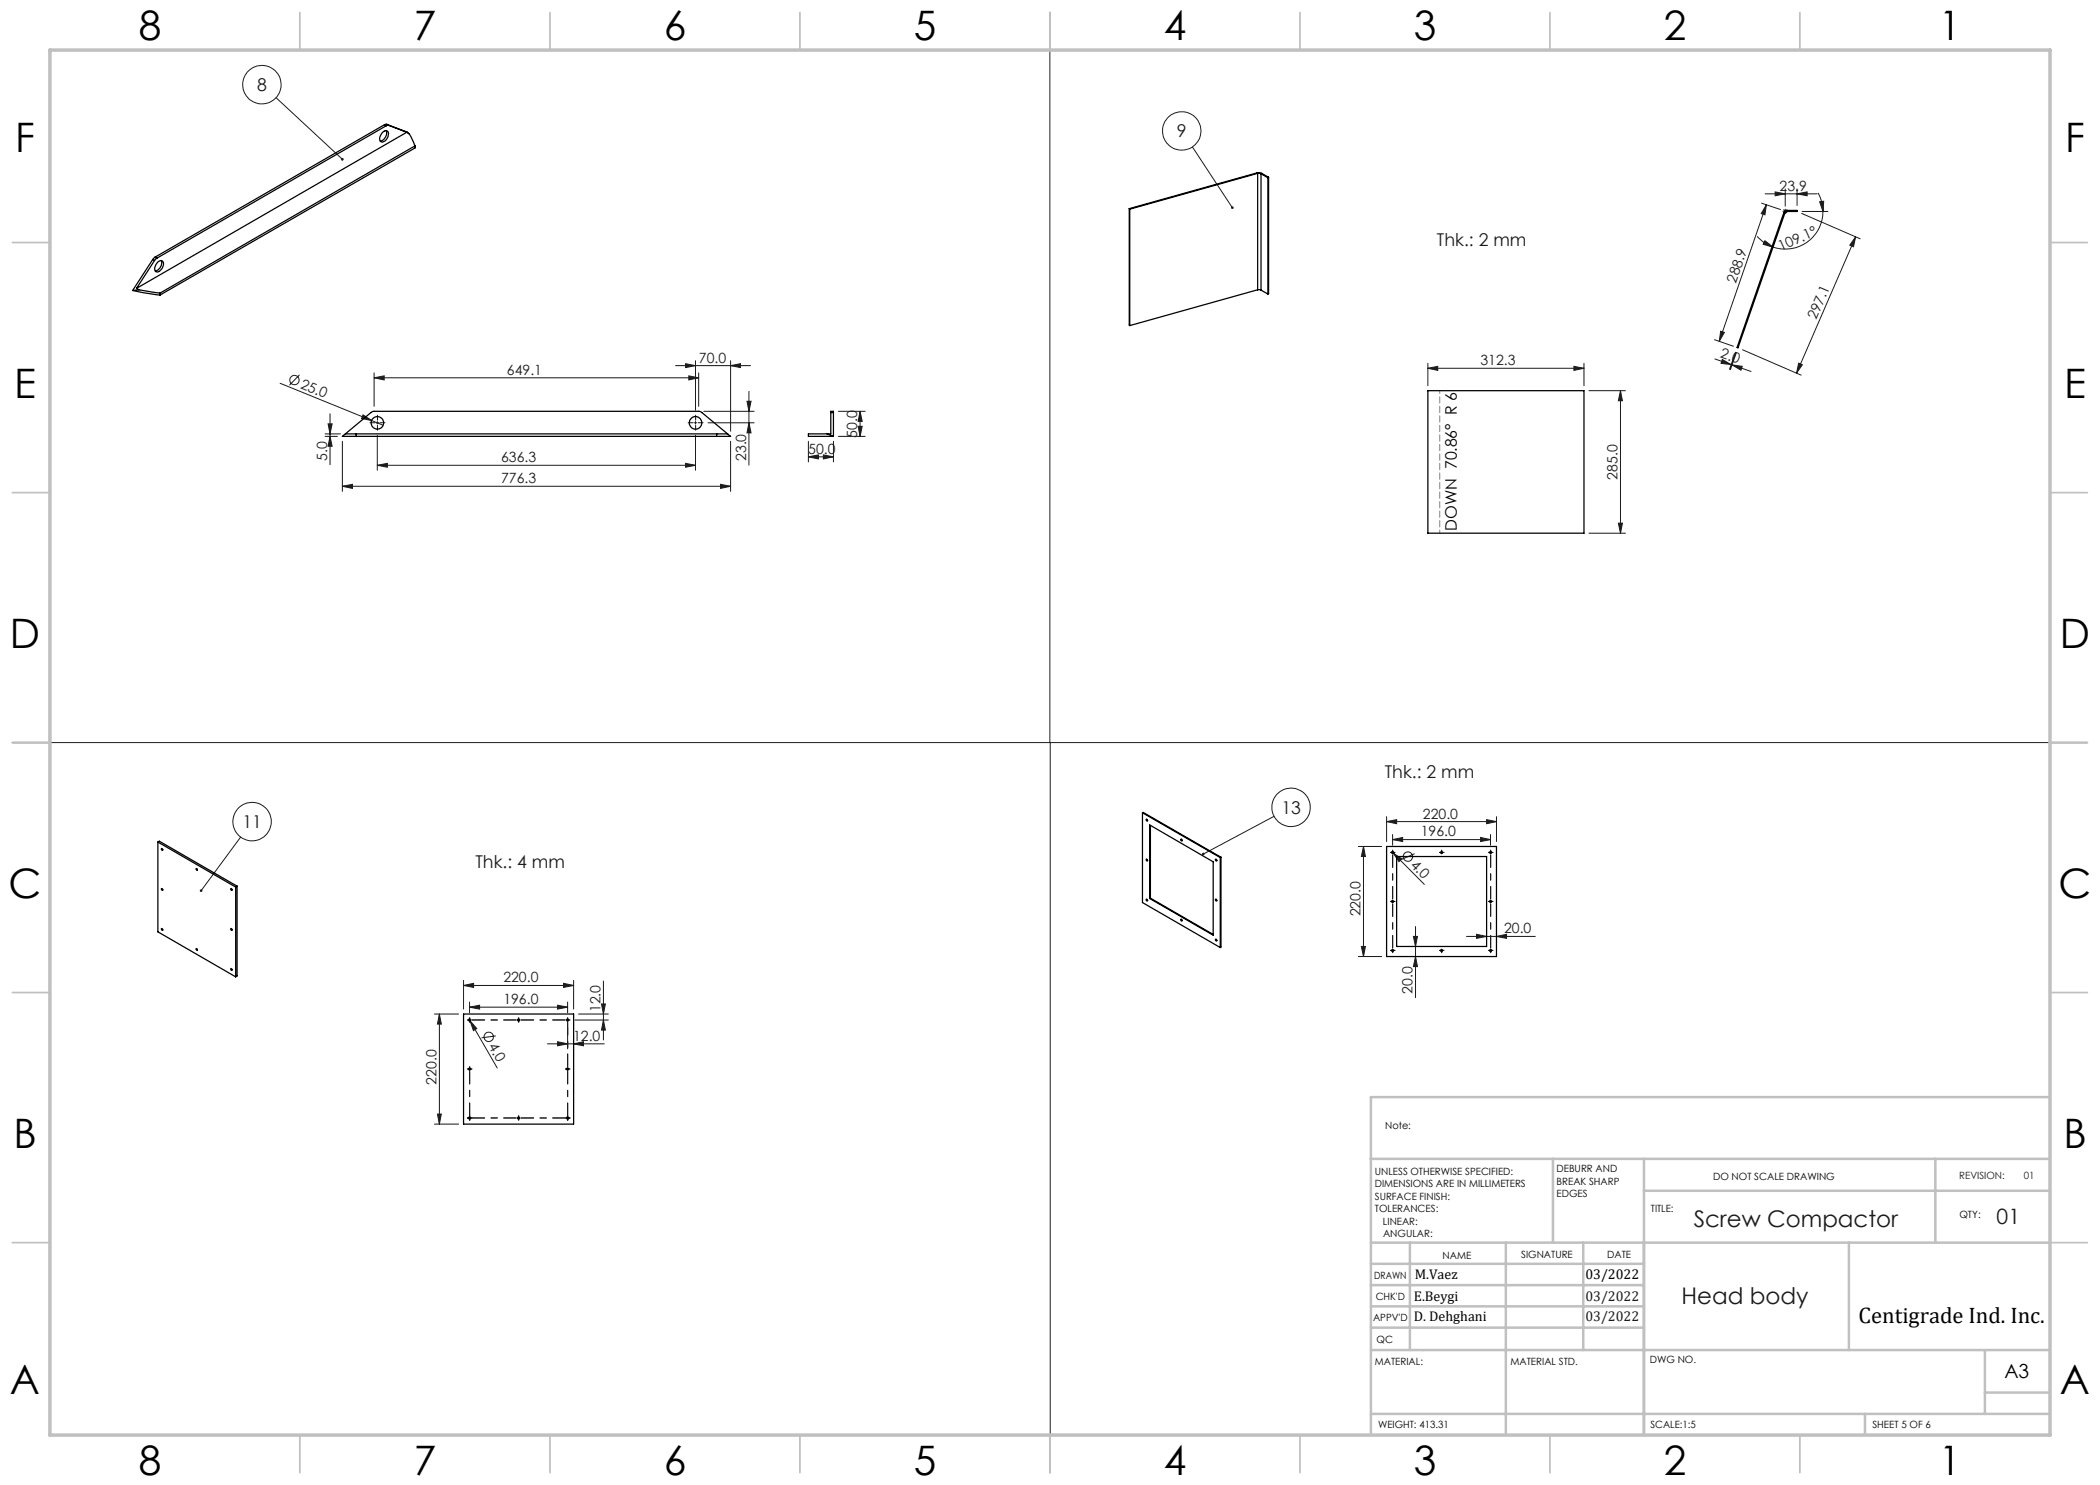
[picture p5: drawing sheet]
<svg xmlns="http://www.w3.org/2000/svg" width="420mm" height="297mm" viewBox="0 0 420 297" stroke-linecap="round" stroke-linejoin="round" font-family="sans-serif">
<g fill="none" stroke="#191924" stroke-width=".2">
<path d="M55.2 19.5l13.3 12.4M210 10v138.5M238.5 29.4l8 12.1M353 38.8h10.4M355 38.4l2 .4-2 .4zM357 37.8v3.4M359.4 38.8l2-.4v.8zM359.4 37.8v3.3M363.6 38.6a7.7 7.7 0 0 1 1 3.7M351.4 47.3a7.4 7.4 0 0 0 3.2 2.1M352.3 40.6l3.8 1.3M353 48.2l1.6 1.2-2-.5z"/>
<path d="M353.3 41l-.3 2-.8-.3zM353.3 41l-9.4 27.3M356.5 42.3h1M356.7 41.9l.7 .7M357 41.8v1M357.4 41.9l-.7 .7M360.3 42.7l11.7 5.1M360.4 42.3h5.2M363.9 40.4l.8-.2-.1 2.1zM364.6 42.3a7.5 7.5 0 0 1-10 7.1M371.1 47.4l-.4 2-.7-.4zM371.1 47.4l-11.8 27.2"/>
<path d="M56 76.7l18.3 7.4M59.9 75l-2 2M74.8 75.6l2-.4v.8zM74.8 74.6v6.7M74.8 75.6h64.9M135.1 73.1h15M137.1 72.7l2 .4-2 .4zM137.8 75.2l1.9 .4-1.9 .4zM139.1 72.1v10M139.7 74.6v6.7M146.1 73.1l2-.4v.8zM146.1 72.1v14.2"/>
<path d="M149.8 78.3v14.7M285.6 73.7l1.9-.4v.8zM285.6 72.7v4.4M285.6 73.7h31.2M314.8 73.3l2 .4-2 .4zM316.8 72.7v4.4M317.8 78.1h7.3M324.1 78.1v28.5M324.1 78.1l.4 2h-.8zM342.9 67.9l3.8 1.3M343 71.8l3.2 1.1M344.1 66.2l.8 .3-1 1.8z"/>
<path d="M344.5 71.9l1.7 1-2-.2zM346.2 72.9l.2 .1M346.4 73l2 .3-.2 .7zM346.4 73l3.8 1.3M347.1 70.4l-1.2 3.5M347.3 70.5l-1.2 3.4M348.5 70l11.7 5M359.7 72.6l.8 .4-1.2 1.6zM65 87.3h2.5M65 86.8h3.1M65.6 84.8h.8l-.4 2zM66 82.8v10.2"/>
<path d="M66 87.3l.4 1.9h-.8zM68.5 97.3l2-.4v.8zM68.5 88.3v10M68.5 97.3h77.6M72.6 83l1.7 1.1-2-.4zM74.3 84.1l2.3 1M75.2 84.6h.5M75.5 84.3v.5M75.5 93.1l2-.4v.7zM75.5 87.1v6.9M75.5 93.1h63.6M137.1 92.7l2 .4-2 .3z"/>
<path d="M138.9 84.6h.4M139.1 84.3v.5M139.1 87.1v6.9M140.8 82.3h10M141.6 84.6h9.2M144.1 96.9l2 .4-2 .4zM146.1 88.3v10M149.4 80.3h.8l-.4 2zM149.8 84.6l.4 2h-.8zM161.7 91.4l2-.4v.8zM161.7 88.3v4.1M161.7 91.4h5"/>
<path d="M164.7 91l2 .4-2 .4zM166.7 88.3v4.1M167.7 82.3h5.3M167.7 87.3h5.3M171.6 85.3h.8l-.4 2zM172 82.3v5M172 82.3l.4 2h-.8zM317.8 106.6h7.3M323.7 104.6h.8l-.4 2zM10 148.5h400M210 148.5v138.3M48.1 167.4l-7.9 10.7"/>
<path d="M254.8 163.3l-14.1 7.5M271.7 169.3h4.6M272.7 169.3v22M272.7 169.3l.4 2h-.8zM277.3 164.3l2-.4v.8zM277.3 163.3v5M277.3 164.3h22M278.4 170.4l.3 .2M278.5 167.9l2-.4v.8zM278.5 166.9v2.1M278.5 167.9h19.6M278.7 170.6l1.7 1.2-.6 .5z"/>
<path d="M278.7 170.6l6.2 6.3M282.9 170.7l-2.7 1.2M296.1 167.5l2 .4-2 .4zM297.3 163.9l2 .4-2 .4zM298.1 166.9v2.1M299.3 163.3v5M92.7 197.1l2-.4v.8zM92.7 196.1v5.7M92.7 197.1h22M112.7 196.7l2 .4-2 .4zM114.7 196.1v5.7M120.7 196.2v11.8"/>
<path d="M271.7 191.3h4.6M272.3 189.3h.8l-.4 2zM278.3 180.3h.5M278.5 180.1v.4M282.7 187.3h.8l-.4 2zM283.1 185.3v14.2M283.1 191.3l.4 2h-.8zM288.1 190.1h.5M288.3 189.9v.5M293.3 187.3h13.8M295.3 186.9l2 .4-2 .4zM297.9 180.3h.5"/>
<path d="M298.1 180.1v.4M299.3 187.3l2-.4v.8zM86.9 202.8h4.8M87.9 202.8v22M87.9 202.8l.4 2h-.8zM93.7 213.8h.5M93.8 203.8l.2 .4M93.9 201.4l2-.4v.8zM93.9 200.4v2.2M93.9 213.6v.5M93.9 201.4h19.6M94 204.2l1.4 1.5-.7 .4z"/>
<path d="M94 204.2l5.4 9.4M99.2 207.2l-2.9 .4M103.5 204h.5M103.7 203.8v.5M109.5 208.8h11.4M111.5 201l2 .4-2 .4zM111.5 208.3l2 .5-2 .4zM113.5 200.4v2.2M113.5 205.5v4.3M114.7 208.8l2-.5v.9zM115 204h6.7M115.7 202.8h6"/>
<path d="M120.3 200.8h.8l-.4 2zM120.7 204l.4 2h-.8zM86.9 224.8h4.8M87.5 222.8h.8l-.4 2zM103.5 223.6h.5M103.7 223.4v.5"/>
<circle cx="52.4" cy="16.9" r="3.8"/>
<circle cx="236.4" cy="26.2" r="3.8"/>
<circle cx="58.9" cy="76" r=".94"/>
<circle cx="50.4" cy="164.3" r="3.8"/>
<circle cx="258.2" cy="161.5" r="3.8"/>
<circle cx="281.6" cy="171.3" r=".94"/>
<circle cx="97.7" cy="207.4" r=".95"/>
</g>
<g fill="none" stroke="#191924" stroke-width=".2" stroke-dasharray="15.2 1.3 1.3 1.3">
<path d="M75 84.5h-1M75.5 84v-1M75.5 85v1M76 84.5h1M138.6 84.5h-1M139.1 84v-1M139.1 85v1M139.6 84.5h1M278.3 170.5h-.2M278.5 170.5v-.3M278.5 170.5h-.2M278.5 170.5v.2"/>
<path d="M278.5 170.5h.3M278.5 170.2v-.2M278.8 170.5h.2M288.1 170.5h-.2M288.3 170.5v-.3M288.3 170.5h-.2M288.3 170.5v.2M288.3 170.5h.3M288.3 170.2v-.2M288.6 170.5h.2M297.9 170.5h-.2M298.1 170.5v-.3"/>
<path d="M298.1 170.5h-.2M298.1 170.5v.2M298.1 170.5h.3M298.1 170.2v-.2M298.4 170.5h.2M278.3 180.3h-.2M278.3 190.1h-.2M278.5 190.1v-.3M278.5 190.1h-.2M278.5 190.1v.2M278.5 190.1h.3M278.5 190.3v.2"/>
<path d="M278.8 180.3h.2M278.8 190.1h.2M288.1 190.1h-.2M288.3 190.3v.2M288.6 190.1h.2M297.9 180.3h-.2M297.9 190.1h-.2M298.1 190.1v-.3M298.1 190.1h-.2M298.1 190.1v.2M298.1 190.1h.3M298.1 190.3v.2"/>
<path d="M298.4 180.3h.2M298.4 190.1h.2M93.7 213.8h-.2M93.7 204h-.2M93.9 213.5v-.2M93.9 204v-.3M93.9 204h-.2M93.9 204v.2M93.9 204h.3M93.9 203.7v-.2M93.9 204.2v.2M94.2 213.8h.2"/>
<path d="M103.7 203.7v-.2M103.7 204.2v.2M113.3 213.8h-.2M113.5 204v-.3M113.5 204h-.2M113.5 204v.2M113.5 204h.3M113.5 203.7v-.2M113.5 213.8v-.3M113.5 213.8h-.2M113.5 213.8v.2M113.5 213.8h.3"/>
<path d="M113.8 204h.2M113.8 213.8h.2M93.7 223.6h-.2M93.9 223.6v-.3M93.9 223.6h-.2M93.9 223.6v.2M93.9 223.6h.3M93.9 223.8v.2M93.9 223.3v-.2M94.2 223.6h.2M103.7 223.3v-.2M103.7 223.8v.2"/>
<path d="M113.3 223.6h-.2M113.5 223.6v-.3M113.5 223.6h-.2M113.5 223.6v.2M113.5 223.6h.3M113.5 223.3v-.2M113.5 223.8v.2M113.8 223.6h.2"/>
</g>
<path d="M278.5 179.8v-8.8M298.1 179.8v-8.8M278.5 189.6v-8.8M298.1 189.6v-8.8M94.4 204h8.8M104.2 204h8.8M113.5 213.3v-8.8M93.9 223.1v-8.8M94.4 223.6h8.8M104.2 223.6h8.8M113.5 223.1v-8.8" fill="none" stroke="#191924" stroke-width=".2" stroke-dasharray="15.2 1.3 1.3 1.3" stroke-dashoffset="12.7"/>
<path d="M287.9 106.6v-28.5" fill="none" stroke="#808080" stroke-width=".2" stroke-dasharray="1.3 .6" stroke-dashoffset=".7"/>
<g fill="none" stroke="#c0c0c0" stroke-width=".35">
<path d="M60 2.5v7.5M110 2.5v7.5M160 2.5v7.5M210 2.5v7.5M260 2.5v7.5M310 2.5v7.5M360 2.5v7.5M2.5 48.5h7.5M410 48.5h7.5M2.5 98.5h7.5M410 98.5h7.5M2.5 148.5h7.5"/>
<path d="M410 148.5h7.5M2.5 198.5h7.5M410 198.5h7.5M2.5 248.5h7.5M410 248.5h7.5M60 287v7.5M110 287v7.5M160 287v7.5M210 287v7.5M260 287v7.5M310 287v7.5M360 287v7.5"/>
</g>
<g fill="none" stroke="#c0c0c0" stroke-width=".5">
<path d="M410 219.4h-135.8v67.4M274.2 231.8h135.8M310.6 231.8v16.7M328.8 231.8v55.2M328.8 238.2h81.2M387.1 231.8v16.7M274.2 248.5h135.8M274.2 257h54.6M274.2 252.8h54.6M282 248.5v21.5M301.2 248.5v38.3M316.7 248.5v21.5"/>
<path d="M369.8 248.5v21.5M274.2 265.5h54.6M274.2 261.3h54.6M274.2 270h135.8M397 270v12.8M397 278.5h13M274.2 282.8h135.8M373 282.8v4.2"/>
</g>
<path d="M10 10h400v277h-400z" fill="none" stroke="#c0c0c0" stroke-width=".7"/>
<g fill="#191924">
<path d="M72.6 83l1.7 1.1-2-.4z"/>
<path d="M94 204.2l1.4 1.5-.7 .4z"/>
<path d="M278.7 170.6l1.7 1.2-.6 .5z"/>
<path d="M246.3 41.3l-.1 .2a.27 .27 0 0 0 .1 .3 .27 .27 0 0 0 .3 0l-.1-.3 .1 .3a.28 .28 0 0 0 .1-.4 .28 .28 0 0 0-.4-.1zM40.1 177.9l-.1 .4 .1 .1 .1-.3-.1 .3a.27 .27 0 0 0 .4-.3 .27 .27 0 0 0-.4-.2zM240.5 170.6l-.1 .3 .3-.1-.3 .1a.26 .26 0 0 0 .4 .1 .26 .26 0 0 0 0-.4 .26 .26 0 0 0-.3 0zM68.3 31.7a.26 .26 0 0 0 0 .3 .26 .26 0 0 0 .4 0l-.2-.1 .2 .1a.26 .26 0 0 0-.1-.3 .26 .26 0 0 0-.3 0z"/>
<path d="M355 38.4l2 .4-2 .4zM359.4 38.8l2-.4v.8z"/>
<path d="M353.3 41l-.3 2-.8-.3zM344.1 66.2l.8 .3-1 1.8z"/>
<path d="M346.4 73l2 .3-.2 .7zM344.5 71.9l1.7 1-2-.2z"/>
<path d="M314.8 73.3l2 .4-2 .4zM285.6 73.7l1.9-.4v.8zM112.7 196.7l2 .4-2 .4zM92.7 197.1l2-.4v.8zM297.3 163.9l2 .4-2 .4zM277.3 164.3l2-.4v.8z"/>
<path d="M93.9 201.4l2-.4v.8zM111.5 201l2 .4-2 .4zM111.5 208.3l2 .5-2 .4zM114.7 208.8l2-.5v.9zM278.5 167.9l2-.4v.8zM296.1 167.5l2 .4-2 .4zM295.3 186.9l2 .4-2 .4zM299.3 187.3l2-.4v.8zM68.5 97.3l2-.4v.8zM144.1 96.9l2 .4-2 .4zM74.8 75.6l2-.4v.8zM137.8 75.2l1.9 .4-1.9 .4zM75.5 93.1l2-.4v.7zM137.1 92.7l2 .4-2 .3zM137.1 72.7l2 .4-2 .4zM146.1 73.1l2-.4v.8z"/>
<path d="M353 48.2l1.6 1.2-2-.5zM363.9 40.4l.8-.2-.1 2.1z"/>
<path d="M371.1 47.4l-.4 2-.7-.4zM359.7 72.6l.8 .4-1.2 1.6z"/>
<path d="M120.7 204l.4 2h-.8zM120.3 200.8h.8l-.4 2zM149.8 84.6l.4 2h-.8zM149.4 80.3h.8l-.4 2zM171.6 85.3h.8l-.4 2zM172 82.3l.4 2h-.8z"/>
<path d="M324.1 78.1l.4 2h-.8zM323.7 104.6h.8l-.4 2zM87.9 202.8l.4 2h-.8zM87.5 222.8h.8l-.4 2zM272.7 169.3l.4 2h-.8zM272.3 189.3h.8l-.4 2zM282.7 187.3h.8l-.4 2zM283.1 191.3l.4 2h-.8zM65.6 84.8h.8l-.4 2zM66 87.3l.4 1.9h-.8z"/>
<path d="M161.7 91.4l2-.4v.8zM164.7 91l2 .4-2 .4z"/>
</g>
<g fill="none" stroke="#000" stroke-width=".25">
<path d="M76.7 26.3a.62 .62 0 0 1 .8-.1 .62 .62 0 0 1 .1 .9 1.33 1.33 0 0 1-1.4 1.3 1.4 1.4 0 0 1 .5-2.1zM76.9 24.9l.4 .2M76.9 24.9l-45.9 26.5M77.2 26.1a1.61 1.61 0 0 1-1.1 2.1M77.3 25.1l-45.9 26.5M77.4 24.9h-.5M77.4 24.9l4 1.5 .4 .4M77.4 24.9l.3 .2M77.7 25.1h-.4M77.7 25.1l3.7 1.4M81.4 26.5l.4 .3M81.4 26.5l-54.1 31.2"/>
<path d="M81.8 26.8l1.2 2.4M83 29.2l-51 29.4M83 29.2v.4l-51 29.4M251.4 34.6l.9 .1M251.4 34.6l-25.6 7.1M251.4 34.6l.1 .1M251.5 34.7h.7M251.5 34.7l-25.5 7.1M251.5 34.7v23.3M252.2 34.7v23.3M252.2 34.7l1.4 .9M252.3 34.7h-.1"/>
<path d="M252.3 34.7l1.4 .8M253.6 35.6v23.2M253.7 35.5l-.1 .1M253.7 35.5v23.2l-.1 .1M26.5 58.1l5.5 .9M27.3 57.7l.5 .3M27.8 58l-1.3 .1M27.8 58l4.2 .6M30.6 51.9l-4.1 6.2M30.6 51.9l.3 .2M30.9 52.1l-3.6 5.6M31 51.4l-.4 .5"/>
<path d="M31 51.4l.4 .2M31.4 51.6l-.5 .5M31.5 52.5a.67 .67 0 0 1 .9-.3 .67 .67 0 0 1 .2 1 1.29 1.29 0 0 1-1.4 1.1 1.35 1.35 0 0 1 .3-1.8zM32 58.6v.4M32.2 52.1a1.66 1.66 0 0 1-1.2 2.1M225.8 41.7l.2 .1M225.8 41.7v23.3l.2 .1M226 41.8v23.3M251.5 58h.7M251.5 58l-25.5 7.1M252.2 58l1.4 .8M356.7 42.6l.2 .1"/>
<path d="M356.7 42.6l-9.3 26.9 .2 .1 9.3-26.9M357.5 42.3l-.3 .1-.3 .3M357.5 42.1l-.6 .2-.2 .3M357.5 42.1v.2M357.5 42.1h1.9v.2h-1.9M285.6 78.1h31.2v28.5h-31.2zM69.1 86.8l-.6 .5h2.7M69.1 86.8h2.1M69.1 86.8l5.2-4.4 .3-.1h65.3l.4 .1 5.2 4.4M71.2 86.8v.5M71.2 87.3h72.1M71.2 86.8h72.1"/>
<path d="M143.3 86.8h2.2M143.3 86.8v.5M145.5 86.8l.6 .5h-2.8M165.5 86.8h-3.8v.5h5M165.5 86.8l1.2 .5M166.2 82.5v-.2h.5v.2M166.2 82.5v4.3h-.7M166.2 82.5h.5M166.7 82.5v4.8M31.6 168.4l15.5 9M31.6 168.4l.3-.2 15.5 9M31.6 168.4v18l15.5 9"/>
<path d="M32.3 169.7l.3 .2-.1 .2zM32.3 177.7l.2 .1v.3zM46.2 177.7l.2 .2v.2l-.3-.2zM47.1 177.4v18M47.4 177.2l-.3 .2M47.4 177.2v18l-.3 .2M228.5 162.6v17.9l15.6 9M228.5 162.6l15.6 8.9M228.5 162.6l.1-.1 15.6 8.9M229.2 163.9h.2a.16 .16 0 0 1 .1 .2 .16 .16 0 0 1-.1 .1zM229.3 171.8l.2 .2v.2h-.2zM229.3 179.8l.2 .2v.2l-.2-.1z"/>
<path d="M229.3 163.9l.2 .2M229.3 171.9l.2 .2M229.3 179.9l.2 .2M229.9 165l12.7 7.4v14.6l-12.7-7.3zM230.1 179.6l-.2 .1M230.1 179.6l12.5 7.3M230.1 165.1v14.5M236.3 167.8l.1 .3M243.1 179.9h.1l.1 .3zM243.1 171.9l.2 .1v.2h-.1zM243.2 171.9l.1 .2M243.2 179.8l.1 .3"/>
<path d="M244.1 171.5v18M244.2 171.4l-.1 .1M244.2 171.4v18l-.1 .1M277.3 169.3h22v22h-22zM279.3 171.3h18v18h-18zM32.3 185.7l.2 .1v.3l-.2-.1zM46.1 193.7h.2l.1 .4h-.2zM46.2 185.7l.2 .1v.3l-.2-.1zM236.1 183.9l.3 .1v.2zM236.3 183.9l.1 .2M243.2 187.9l.1 .2M92.7 202.8h22v22h-22z"/>
<circle cx="75.5" cy="84.6" r="1.26"/>
<circle cx="139.1" cy="84.6" r="1.24"/>
<circle cx="39.4" cy="173.8" r=".15"/>
<circle cx="236.3" cy="168" r=".16"/>
<circle cx="278.5" cy="170.5" r=".2"/>
<circle cx="288.3" cy="170.5" r=".19"/>
<circle cx="298.1" cy="170.5" r=".19"/>
<circle cx="39.4" cy="189.9" r=".15"/>
<circle cx="243.2" cy="188" r=".15"/>
<circle cx="278.5" cy="190.1" r=".2"/>
<circle cx="278.5" cy="180.3" r=".2"/>
<circle cx="288.3" cy="190.1" r=".19"/>
<circle cx="298.1" cy="190.1" r=".19"/>
<circle cx="298.1" cy="180.3" r=".19"/>
<circle cx="93.9" cy="204" r=".2"/>
<circle cx="93.9" cy="213.8" r=".2"/>
<circle cx="103.7" cy="204" r=".2"/>
<circle cx="113.5" cy="204" r=".19"/>
<circle cx="113.5" cy="213.8" r=".19"/>
<circle cx="93.9" cy="223.6" r=".21"/>
<circle cx="103.7" cy="223.6" r=".21"/>
<circle cx="113.5" cy="223.6" r=".2"/>
</g>
<g font-size="8.1">
<text x="27.8" y="8">8</text>
<text x="82.8" y="8">7</text>
<text x="132.8" y="8">6</text>
<text x="182.8" y="8">5</text>
<text x="232.8" y="8">4</text>
<text x="282.8" y="8">3</text>
<text x="332.8" y="8">2</text>
<text x="387.8" y="8">1</text>
<text x="3" y="30.4">F</text>
<text x="413" y="30.4">F</text>
<text x="2.8" y="79.6">E</text>
<text x="412.8" y="79.6">E</text>
<text x="2" y="129.6">D</text>
<text x="412" y="129.6">D</text>
<text x="1.7" y="179.6">C</text>
<text x="411.7" y="179.6">C</text>
<text x="2.7" y="229.6">B</text>
<text x="412.7" y="229.6">B</text>
<text x="2" y="278.9">A</text>
<text x="412" y="278.9">A</text>
<text x="27.8" y="295">8</text>
<text x="82.8" y="295">7</text>
<text x="132.8" y="295">6</text>
<text x="182.8" y="295">5</text>
<text x="232.8" y="295">4</text>
<text x="282.8" y="295">3</text>
<text x="332.8" y="295">2</text>
<text x="387.8" y="295">1</text>
</g>
<g font-size="4.6" fill="#191924">
<text x="338.7" y="245.3">Screw Compactor</text>
<text x="336.3" y="260.8">Head body</text>
</g>
<text font-size="4.5" x="371.7" y="264.6">Centigrade Ind. Inc.</text>
<text font-size="4.2" fill="#191924" x="399.3" y="244.8">01</text>
<text font-size="3.9" x="400.9" y="275.5">A3</text>
<g font-size="3.5" fill="#191924">
<text x="51.4" y="18.2">8</text>
<text x="235.4" y="27.4">9</text>
<text x="287.4" y="49.1">Thk.: 2 mm</text>
<text x="277" y="155.5">Thk.: 2 mm</text>
<text x="48.5" y="165.6">11</text>
<text x="256.3" y="162.7">13</text>
<text x="95.1" y="173.6">Thk.: 4 mm</text>
</g>
<text font-size="3.2" x="291.4" y="106.1" transform="rotate(-90 291.4 106.1)">DOWN 70.86° R 6</text>
<g font-size="2.8" fill="#191924">
<text x="355.9" y="38.1">23.9</text>
<text x="356.2" y="50.3" transform="rotate(-24 356.2 50.3)">109.1°</text>
<text x="347.2" y="56.7" transform="rotate(-71 347.2 56.7)">288.9</text>
<text x="363.2" y="64" transform="rotate(-67 363.2 64)">297.1</text>
<text x="343.9" y="71.5" transform="rotate(19 343.9 71.5)">2.0</text>
<text x="59.9" y="77.6" transform="rotate(22 59.9 77.6)">25.0</text>
<text x="101.4" y="74.9">649.1</text>
<text x="139.8" y="72.5">70.0</text>
<text x="296.1" y="73">312.3</text>
<text x="171.4" y="87.5" transform="rotate(-90 171.4 87.5)">50.0</text>
<text x="65.4" y="92.1" transform="rotate(-90 65.4 92.1)">5.0</text>
<text x="100.2" y="92.4">636.3</text>
<text x="149.2" y="92.2" transform="rotate(-90 149.2 92.2)">23.0</text>
<text x="161.6" y="90.7">50.0</text>
<text x="323.5" y="95.9" transform="rotate(-90 323.5 95.9)">285.0</text>
<text x="100.2" y="96.6">776.3</text>
<text x="284.1" y="167.3">196.0</text>
<text x="284.6" y="163.7">220.0</text>
<text x="281.9" y="173.2" transform="rotate(45 281.9 173.2)">4.0</text>
<text x="272.1" y="183.3" transform="rotate(-90 272.1 183.3)">220.0</text>
<text x="300.8" y="186.6">20.0</text>
<text x="100.7" y="196.5">220.0</text>
<text x="100.7" y="200.8">196.0</text>
<text x="120.1" y="202.4" transform="rotate(-90 120.1 202.4)">12.0</text>
<text x="282.5" y="198.7" transform="rotate(-90 282.5 198.7)">20.0</text>
<text x="97.6" y="209.2" transform="rotate(60 97.6 209.2)">4.0</text>
<text x="114.6" y="208.1">12.0</text>
<text x="87.3" y="216.9" transform="rotate(-90 87.3 216.9)">220.0</text>
<text x="317.1" y="260.1">03/2022</text>
<text x="317.1" y="264.2">03/2022</text>
</g>
<g font-size="2.8">
<text x="282.9" y="255.9">M.Vaez</text>
<text x="317.1" y="255.9">03/2022</text>
<text x="282.8" y="260.1">E.Beygi</text>
<text x="282.8" y="264.2">D. Dehghani</text>
</g>
<g font-size="2">
<text x="277" y="225.8">Note:</text>
<text x="275" y="234.9">UNLESS OTHERWISE SPECIFIED:</text>
<text x="275" y="237.4">DIMENSIONS ARE IN MILLIMETERS</text>
<text x="275" y="239.9">SURFACE FINISH:</text>
<text x="311.3" y="234.5">DEBURR AND</text>
<text x="311.3" y="237">BREAK SHARP</text>
<text x="311.3" y="239.5">EDGES</text>
<text x="342.6" y="236">DO NOT SCALE DRAWING</text>
<text x="275" y="242.4">TOLERANCES:</text>
<text x="276.6" y="244.9">LINEAR:</text>
<text x="330.2" y="242.4">TITLE:</text>
<text x="391.9" y="243.7">QTY:</text>
<text x="276.6" y="247.4">ANGULAR:</text>
<text x="288.5" y="251.7">NAME</text>
<text x="304.2" y="251.7">SIGNATURE</text>
<text x="321.4" y="251.7">DATE</text>
<text x="274.8" y="255.9">DRAWN</text>
<text x="275.1" y="260.1">CHK'D</text>
<text x="274.6" y="264.2">APPV'D</text>
<text x="275.3" y="268.5">QC</text>
<text x="275" y="273">MATERIAL:</text>
<text x="302.1" y="273">MATERIAL STD.</text>
<text x="330" y="272.5">DWG NO.</text>
<text x="275.6" y="285.6">WEIGHT: 413.31</text>
<text x="330.1" y="285.6">SCALE:1:5</text>
<text x="374.5" y="285.6">SHEET 5 OF 6</text>
</g>
<g font-size="2" fill="#191924">
<text x="391.8" y="235.9">REVISION:</text>
<text x="404.7" y="235.9">01</text>
</g>
</svg>
